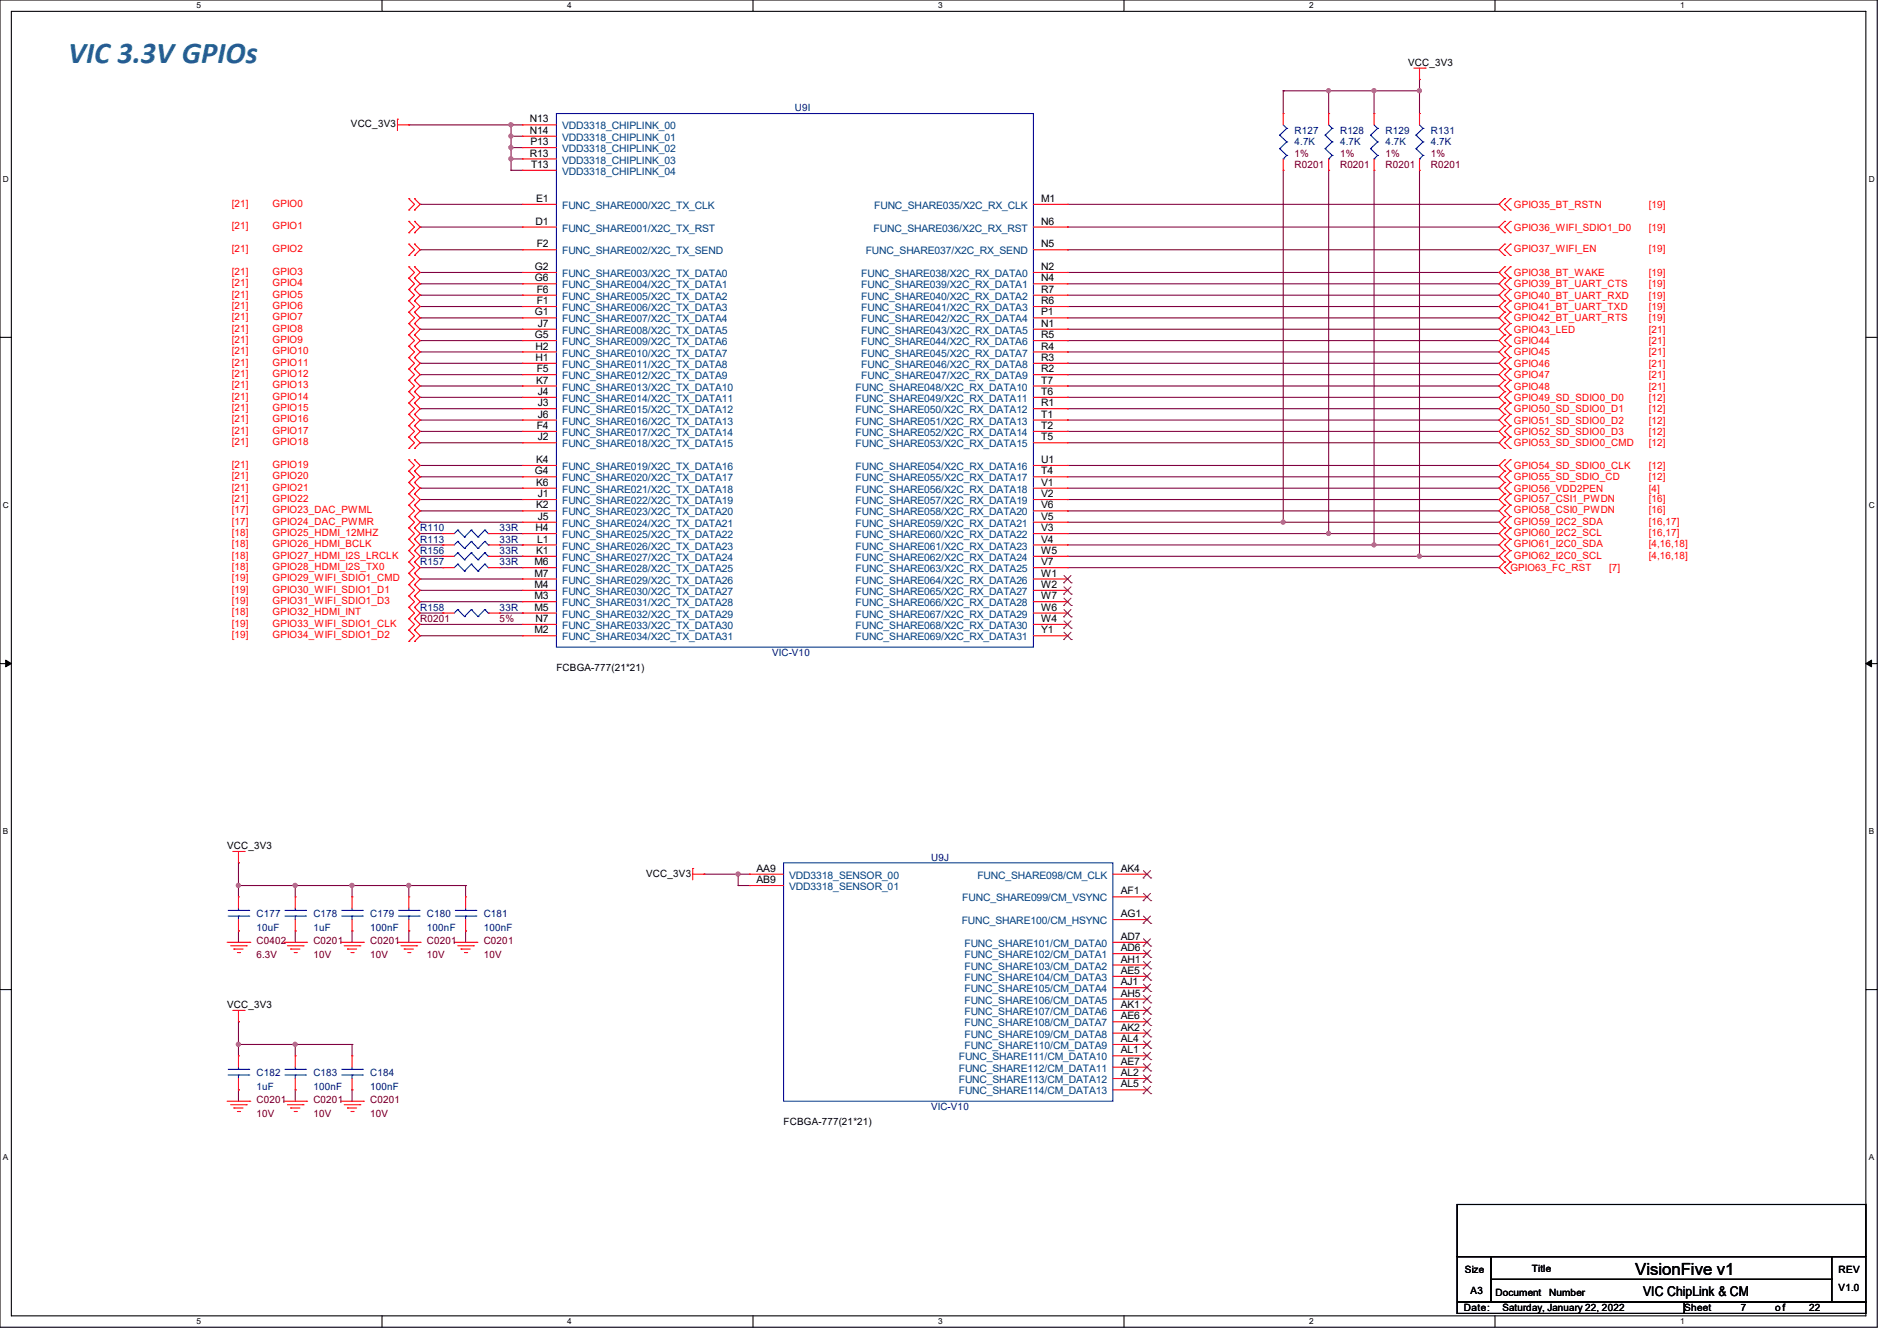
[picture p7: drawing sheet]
<svg xmlns="http://www.w3.org/2000/svg" width="297mm" height="210mm" viewBox="0 0 297 210" stroke-linecap="round" stroke-linejoin="round" font-family="sans-serif">
<path d="M0 0h293.9v207.9h-293.9zM1.8 1.8h290.3v204.3h-290.3z" fill="none" stroke="#000" stroke-width=".17"/>
<g fill="#fff">
<path d="M30.8 .2h.7v1.4h-.7z"/>
<path d="M30.8 206.2h.7v1.4h-.7z"/>
</g>
<path d="M59.8 0v1.8M59.8 206.1v1.8" fill="none" stroke="#000" stroke-width=".17"/>
<g fill="#fff">
<path d="M88.8 .2h.7v1.4h-.7z"/>
<path d="M88.8 206.2h.7v1.4h-.7z"/>
</g>
<path d="M117.9 0v1.8M117.9 206.1v1.8" fill="none" stroke="#000" stroke-width=".17"/>
<g fill="#fff">
<path d="M146.9 .2h.7v1.4h-.7z"/>
<path d="M146.9 206.2h.7v1.4h-.7z"/>
</g>
<path d="M176 0v1.8M176 206.1v1.8" fill="none" stroke="#000" stroke-width=".17"/>
<g fill="#fff">
<path d="M205 .2h.7v1.4h-.7z"/>
<path d="M205 206.2h.7v1.4h-.7z"/>
</g>
<path d="M234.1 0v1.8M234.1 206.1v1.8" fill="none" stroke="#000" stroke-width=".17"/>
<g fill="#fff">
<path d="M263.1 .2h.6v1.4h-.6z"/>
<path d="M263.1 206.2h.6v1.4h-.6z"/>
<path d="M.5 27.3h.9v1.4h-.9z"/>
<path d="M292.6 27.3h.9v1.4h-.9z"/>
<path d="M.5 78.4h.9v1.4h-.9z"/>
<path d="M292.6 78.4h.9v1.4h-.9z"/>
</g>
<path d="M0 52.8h1.8M292.1 52.8h1.8" fill="none" stroke="#000" stroke-width=".17"/>
<g fill="#fff">
<path d="M.5 129.5h.8v1.4h-.8z"/>
<path d="M292.6 129.5h.8v1.4h-.8z"/>
</g>
<path d="M0 103.9h1.8M292.1 103.9h1.8" fill="none" stroke="#000" stroke-width=".17"/>
<path d="M.9 103.4l.9 .5-.9 .5zM292.1 103.9l.9-.5v1z" fill="#000" stroke="#000" stroke-width=".16"/>
<g fill="#fff">
<path d="M.5 180.5h.8v1.4h-.8z"/>
<path d="M292.6 180.5h.8v1.4h-.8z"/>
</g>
<path d="M0 155h1.8M292.1 155h1.8M228.1 188.6h64v8.2h-64zM228.1 196.8h5.4v7.1h-5.4zM233.5 196.8h53.3v3.6h-53.3zM286.8 196.8h5.3v7.1h-5.3zM228.1 203.9h35.6v1.8h-35.6zM233.5 200.4h53.3v3.5h-53.3zM263.7 203.9h28.4v1.8h-28.4z" fill="none" stroke="#000" stroke-width=".17"/>
<g fill="none" stroke="#800040" stroke-width=".17">
<path d="M64 19.6h.1M64 19.6h17.8M80 19.6h.1M80 19.6v7.1M200.9 14.2h.1M200.9 14.2h21.3M200.9 14.2v3.6M208 14.2h.1M208 14.2v3.6M215.1 14.2h.1M215.1 14.2v3.6M222.2 14.2h.1"/>
<path d="M222.2 12.4h.1M222.2 12.4v5.4M65.8 32h.1M65.8 35.6h.1M65.8 39.1h.1M65.8 32h16M65.8 39.1h16M65.8 35.6h16M80 26.7h.1M80 21.3h.1M80 23.1h.1M80 24.9h.1"/>
<path d="M80 26.7h1.8M80 21.3h1.8M80 23.1h1.8M80 24.9h1.8M167.1 39.1h.1M167.1 35.6h.1M167.1 32h67.6M167.1 39.1h67.6M167.1 35.6h67.6M200.9 26.7v55.1M208 26.7v56.9M215.1 26.7v58.6"/>
<path d="M222.2 26.7v60.4M234.7 32h.1M65.8 42.7h.1M65.8 44.4h.1M65.8 46.2h.1M65.8 48h.1M65.8 49.8h.1M65.8 51.6h.1M65.8 53.3h.1M65.8 55.1h.1M65.8 56.9h.1M65.8 58.7h.1"/>
<path d="M65.8 42.7h16M65.8 44.4h16M65.8 46.2h16M65.8 48h16M65.8 49.8h16M65.8 51.6h16M65.8 53.3h16M65.8 55.1h16M65.8 56.9h16M65.8 58.7h16M167.1 51.6h.1M167.1 53.3h.1"/>
<path d="M167.1 55.1h.1M167.1 56.9h.1M167.1 58.7h.1M167.1 42.7h67.6M167.1 44.4h67.6M167.1 46.2h67.6M167.1 48h67.6M167.1 49.8h67.6M167.1 51.6h67.6M167.1 53.3h67.6M167.1 55.1h67.6M167.1 56.9h67.6"/>
<path d="M167.1 58.7h67.6M234.7 42.7h.1M234.7 44.4h.1M234.7 46.2h.1M234.7 48h.1M234.7 49.8h.1M65.8 60.5h.1M65.8 62.2h.1M65.8 64h.1M65.8 65.8h.1M65.8 67.6h.1M65.8 69.3h.1"/>
<path d="M65.8 72.9h.1M65.8 74.7h.1M65.8 76.5h.1M65.8 78.2h.1M65.8 60.5h16M65.8 62.2h16M65.8 64h16M65.8 65.8h16M65.8 67.6h16M65.8 69.3h16M65.8 72.9h16M65.8 74.7h16"/>
<path d="M65.8 76.5h16M65.8 78.2h16M167.1 60.5h.1M167.1 62.2h.1M167.1 64h.1M167.1 65.8h.1M167.1 67.6h.1M167.1 78.2h.1M167.1 60.5h67.6M167.1 62.2h67.6M167.1 64h67.6M167.1 65.8h67.6"/>
<path d="M167.1 67.6h67.6M167.1 69.3h67.6M167.1 72.9h67.6M167.1 74.7h67.6M167.1 76.5h67.6M167.1 78.2h67.6M234.7 69.3h.1M234.7 74.7h.1M234.7 76.5h.1M234.7 72.9h.1M65.8 80h.1M65.8 81.8h.1"/>
<path d="M65.8 90.7h.1M65.8 92.5h.1M65.8 94.2h.1M65.8 97.8h.1M65.8 99.6h.1M65.8 80h16M65.8 81.8h16M65.8 83.6h3.5M65.8 85.3h3.5M65.8 87.1h3.5M65.8 88.9h3.5M65.8 90.7h16"/>
<path d="M65.8 92.5h16M65.8 94.2h16M65.8 96h3.5M65.8 97.8h16M65.8 99.6h16M69.3 83.6h.1M69.3 85.3h.1M69.3 87.1h.1M69.3 88.9h.1M69.3 96h.1M78.2 83.6h3.6M78.2 85.3h3.6"/>
<path d="M78.2 87.1h3.6M78.2 88.9h3.6M78.2 96h3.6M81.8 96h.1M81.8 85.3h.1M81.8 83.6h.1M81.8 88.9h.1M81.8 87.1h.1M167.1 80h.1M167.1 80h67.6M167.1 81.8h67.6M167.1 83.6h67.6"/>
<path d="M167.1 85.3h67.6M167.1 87.1h67.6M167.1 88.9h67.6M200.9 81.8h.1M208 83.6h.1M215.1 85.3h.1M222.2 87.1h.1M234.7 88.9h.1M234.7 81.8h.1M234.7 83.6h.1M234.7 85.3h.1M234.7 87.1h.1"/>
<path d="M37.3 138.7h.1M37.3 135.1h.1M37.3 135.1v5.4M37.3 138.7h35.6M46.2 138.7h.1M46.2 138.7v1.8M55.1 138.7h.1M55.1 138.7v1.8M64 138.7h.1M64 138.7v1.8M72.9 138.7h.1M72.9 138.7v1.8"/>
<path d="M110.2 136.9h.1M110.2 136.9h7.1M115.6 138.7h.1M115.6 136.9h.1M115.6 138.7h1.7M115.6 136.9v1.8M37.3 145.8h.1M37.3 145.8v1.8M46.2 145.8h.1M46.2 145.8v1.8M55.1 145.8h.1M55.1 145.8v1.8"/>
<path d="M64 145.8h.1M64 145.8v1.8M72.9 145.8h.1M72.9 145.8v1.8M37.3 170.7h.1M37.3 163.6h.1M37.3 160h.1M37.3 160v5.4M37.3 170.7v1.8M37.3 163.6h17.8M46.2 170.7h.1M46.2 163.6h.1"/>
<path d="M46.2 163.6v1.8M46.2 170.7v1.8M55.1 170.7h.1M55.1 163.6h.1M55.1 163.6v1.8M55.1 170.7v1.8"/>
</g>
<g fill="#f0f" stroke="#f0f" stroke-width=".17">
<circle cx="80" cy="19.5" r=".32"/>
<circle cx="80" cy="21.3" r=".32"/>
<circle cx="80" cy="24.9" r=".32"/>
<circle cx="80" cy="23.1" r=".32"/>
<circle cx="46.2" cy="138.7" r=".32"/>
<circle cx="37.3" cy="138.7" r=".32"/>
<circle cx="64" cy="138.7" r=".32"/>
<circle cx="55.1" cy="138.7" r=".32"/>
<circle cx="46.2" cy="163.6" r=".32"/>
<circle cx="37.3" cy="163.6" r=".32"/>
<circle cx="115.5" cy="136.9" r=".32"/>
<circle cx="208" cy="14.2" r=".32"/>
<circle cx="222.2" cy="14.2" r=".32"/>
<circle cx="215.1" cy="14.2" r=".32"/>
<circle cx="200.9" cy="81.8" r=".32"/>
<circle cx="208" cy="83.5" r=".32"/>
<circle cx="215.1" cy="85.3" r=".32"/>
<circle cx="222.2" cy="87.1" r=".32"/>
</g>
<g fill="none" stroke="#f00" stroke-width=".17">
<path d="M62.2 18.7h.1M62.2 19.6h1.8M62.2 18.7v1.7M64 19.6h.1M81.8 19.6h.1M81.8 19.6h5.3M200.9 17.8h.1M200.9 17.8v1.8M208 17.8h.1M208 17.8v1.8M215.1 17.8h.1M215.1 17.8v1.8"/>
<path d="M221.4 10.7h1.7M222.2 12.4h.1M222.2 17.8h.1M222.2 10.7v1.7M222.2 17.8v1.8M223.1 10.7h.1M64 32.9h.1M64 31.1h.1M64 36.4h.1M64 34.7h.1M64 38.2h.1M64 31.1l.9 .9-.9 .9"/>
<path d="M64 34.7l.9 .9-.9 .8M64 38.2l.9 .9-.9 .9M64.9 31.1h.1M64.9 32.9h.1M64.9 34.7h.1M64.9 36.4h.1M64.9 38.2h.1M64.9 31.1l.9 .9-.9 .9M64.9 34.7l.9 .9-.9 .8M64.9 38.2l.9 .9-.9 .9M81.8 32h.1M81.8 35.6h.1"/>
<path d="M81.8 39.1h.1M81.8 21.3h.1M81.8 23.1h.1M81.8 24.9h.1M81.8 26.7h.1M81.8 32h5.3M81.8 35.6h5.3M81.8 39.1h5.3M81.8 21.3h5.3M81.8 23.1h5.3M81.8 24.9h5.3M81.8 26.7h5.3"/>
<path d="M161.8 32h5.3M161.8 35.6h5.3M161.8 39.1h5.3M167.1 32h.1M167.1 35.6h.1M167.1 39.1h.1M200.9 26.7h.1M200.9 24.9v1.8M208 26.7h.1M208 24.9v1.8M215.1 26.7h.1M215.1 24.9v1.8"/>
<path d="M222.2 26.7h.1M222.2 24.9v1.8M235.6 31.1h.1M235.6 32.9h.1M235.6 34.7h.1M235.6 36.4h.1M235.6 38.2h.1M235.6 31.1l-.9 .9 .9 .9M235.6 34.7l-.9 .9 .9 .8M235.6 38.2l-.9 .9 .9 .9M236.5 32.9h.1M236.5 31.1h.1"/>
<path d="M236.5 36.4h.1M236.5 34.7h.1M236.5 38.2h.1M236.5 31.1l-.9 .9 .9 .9M236.5 34.7l-.9 .9 .9 .8M236.5 38.2l-.9 .9 .9 .9M64 40h.1M64 48.9h.1M64 47.1h.1M64 50.7h.1M64 43.6h.1M64 41.8h.1"/>
<path d="M64 52.5h.1M64 45.3h.1M64 54.2h.1M64 56h.1M64 57.8h.1M64 59.6h.1M64 47.1l.9 .9-.9 .9M64 48.9l.9 .9-.9 .9M64 41.8l.9 .9-.9 .9M64 50.7l.9 .9-.9 .9M64 43.6l.9 .8-.9 .9M64 45.3l.9 .9-.9 .9"/>
<path d="M64 52.5l.9 .8-.9 .9M64 54.2l.9 .9-.9 .9M64 56l.9 .9-.9 .9M64 57.8l.9 .9-.9 .9M64 59.6l.9 .9-.9 .8M64.9 40h.1M64.9 47.1h.1M64.9 48.9h.1M64.9 50.7h.1M64.9 41.8h.1M64.9 43.6h.1M64.9 52.5h.1"/>
<path d="M64.9 45.3h.1M64.9 54.2h.1M64.9 56h.1M64.9 57.8h.1M64.9 59.6h.1M64.9 47.1l.9 .9-.9 .9M64.9 48.9l.9 .9-.9 .9M64.9 41.8l.9 .9-.9 .9M64.9 50.7l.9 .9-.9 .9M64.9 43.6l.9 .8-.9 .9M64.9 45.3l.9 .9-.9 .9M64.9 52.5l.9 .8-.9 .9"/>
<path d="M64.9 54.2l.9 .9-.9 .9M64.9 56l.9 .9-.9 .9M64.9 57.8l.9 .9-.9 .9M64.9 59.6l.9 .9-.9 .8M81.8 42.7h.1M81.8 44.4h.1M81.8 46.2h.1M81.8 48h.1M81.8 49.8h.1M81.8 51.6h.1M81.8 53.3h.1M81.8 55.1h.1"/>
<path d="M81.8 56.9h.1M81.8 58.7h.1M81.8 42.7h5.3M81.8 44.4h5.3M81.8 46.2h5.3M81.8 48h5.3M81.8 49.8h5.3M81.8 51.6h5.3M81.8 53.3h5.3M81.8 55.1h5.3M81.8 56.9h5.3M81.8 58.7h5.3"/>
<path d="M161.8 42.7h5.3M161.8 44.4h5.3M161.8 46.2h5.3M161.8 48h5.3M161.8 49.8h5.3M161.8 51.6h5.3M161.8 53.3h5.3M161.8 55.1h5.3M161.8 56.9h5.3M161.8 58.7h5.3M167.1 42.7h.1M167.1 44.4h.1"/>
<path d="M167.1 46.2h.1M167.1 48h.1M167.1 49.8h.1M167.1 51.6h.1M167.1 53.3h.1M167.1 55.1h.1M167.1 56.9h.1M167.1 58.7h.1M235.6 41.8h.1M235.6 43.6h.1M235.6 45.3h.1M235.6 47.1h.1"/>
<path d="M235.6 48.9h.1M235.6 50.7h.1M235.6 52.5h.1M235.6 54.2h.1M235.6 56h.1M235.6 57.8h.1M235.6 59.6h.1M235.6 40h.1M235.6 41.8l-.9 .9 .9 .9M235.6 43.6l-.9 .8 .9 .9M235.6 45.3l-.9 .9 .9 .9M235.6 47.1l-.9 .9 .9 .9"/>
<path d="M235.6 48.9l-.9 .9 .9 .9M235.6 50.7l-.9 .9 .9 .9M235.6 52.5l-.9 .8 .9 .9M235.6 54.2l-.9 .9 .9 .9M235.6 56l-.9 .9 .9 .9M235.6 57.8l-.9 .9 .9 .9M235.6 59.6l-.9 .9 .9 .8M236.5 43.6h.1M236.5 41.8h.1M236.5 45.3h.1M236.5 47.1h.1M236.5 48.9h.1"/>
<path d="M236.5 50.7h.1M236.5 52.5h.1M236.5 54.2h.1M236.5 56h.1M236.5 57.8h.1M236.5 59.6h.1M236.5 40h.1M236.5 41.8l-.9 .9 .9 .9M236.5 43.6l-.9 .8 .9 .9M236.5 45.3l-.9 .9 .9 .9M236.5 47.1l-.9 .9 .9 .9M236.5 48.9l-.9 .9 .9 .9"/>
<path d="M236.5 50.7l-.9 .9 .9 .9M236.5 52.5l-.9 .8 .9 .9M236.5 54.2l-.9 .9 .9 .9M236.5 56l-.9 .9 .9 .9M236.5 57.8l-.9 .9 .9 .9M236.5 59.6l-.9 .9 .9 .8M64 63.1h.1M64 61.3h.1M64 64.9h.1M64 66.7h.1M64 70.2h.1M64 68.5h.1"/>
<path d="M64 73.8h.1M64 72h.1M64 75.6h.1M64 77.3h.1M64 79.1h.1M64 61.3l.9 .9-.9 .9M64 63.1l.9 .9-.9 .9M64 64.9l.9 .9-.9 .9M64 68.5l.9 .8-.9 .9M64 66.7l.9 .9-.9 .9M64 72l.9 .9-.9 .9M64 73.8l.9 .9-.9 .9"/>
<path d="M64 75.6l.9 .9-.9 .8M64 77.3l.9 .9-.9 .9M64 79.1l.9 .9-.9 .9M64.9 61.3h.1M64.9 63.1h.1M64.9 64.9h.1M64.9 66.7h.1M64.9 68.5h.1M64.9 70.2h.1M64.9 72h.1M64.9 73.8h.1M64.9 75.6h.1"/>
<path d="M64.9 77.3h.1M64.9 79.1h.1M64.9 61.3l.9 .9-.9 .9M64.9 63.1l.9 .9-.9 .9M64.9 64.9l.9 .9-.9 .9M64.9 68.5l.9 .8-.9 .9M64.9 66.7l.9 .9-.9 .9M64.9 72l.9 .9-.9 .9M64.9 73.8l.9 .9-.9 .9M64.9 75.6l.9 .9-.9 .8M64.9 77.3l.9 .9-.9 .9M64.9 79.1l.9 .9-.9 .9"/>
<path d="M81.8 60.5h.1M81.8 62.2h.1M81.8 64h.1M81.8 65.8h.1M81.8 67.6h.1M81.8 69.3h.1M81.8 72.9h.1M81.8 74.7h.1M81.8 76.5h.1M81.8 78.2h.1M81.8 60.5h5.3M81.8 62.2h5.3"/>
<path d="M81.8 64h5.3M81.8 65.8h5.3M81.8 67.6h5.3M81.8 69.3h5.3M81.8 72.9h5.3M81.8 74.7h5.3M81.8 76.5h5.3M81.8 78.2h5.3M161.8 60.5h5.3M161.8 62.2h5.3M161.8 64h5.3M161.8 65.8h5.3"/>
<path d="M161.8 67.6h5.3M161.8 69.3h5.3M161.8 72.9h5.3M161.8 74.7h5.3M161.8 76.5h5.3M161.8 78.2h5.3M167.1 60.5h.1M167.1 62.2h.1M167.1 64h.1M167.1 65.8h.1M167.1 67.6h.1M167.1 69.3h.1"/>
<path d="M167.1 72.9h.1M167.1 74.7h.1M167.1 76.5h.1M167.1 78.2h.1M235.6 61.3h.1M235.6 63.1h.1M235.6 64.9h.1M235.6 66.7h.1M235.6 68.5h.1M235.6 70.2h.1M235.6 77.3h.1M235.6 79.1h.1"/>
<path d="M235.6 73.8h.1M235.6 75.6h.1M235.6 72h.1M235.6 61.3l-.9 .9 .9 .9M235.6 63.1l-.9 .9 .9 .9M235.6 64.9l-.9 .9 .9 .9M235.6 66.7l-.9 .9 .9 .9M235.6 68.5l-.9 .8 .9 .9M235.6 77.3l-.9 .9 .9 .9M235.6 79.1l-.9 .9 .9 .9M235.6 73.8l-.9 .9 .9 .9M235.6 75.6l-.9 .9 .9 .8"/>
<path d="M235.6 72l-.9 .9 .9 .9M236.5 61.3h.1M236.5 63.1h.1M236.5 64.9h.1M236.5 66.7h.1M236.5 68.5h.1M236.5 70.2h.1M236.5 79.1h.1M236.5 77.3h.1M236.5 75.6h.1M236.5 73.8h.1M236.5 72h.1"/>
<path d="M236.5 61.3l-.9 .9 .9 .9M236.5 63.1l-.9 .9 .9 .9M236.5 64.9l-.9 .9 .9 .9M236.5 66.7l-.9 .9 .9 .9M236.5 68.5l-.9 .8 .9 .9M236.5 77.3l-.9 .9 .9 .9M236.5 79.1l-.9 .9 .9 .9M236.5 73.8l-.9 .9 .9 .9M236.5 75.6l-.9 .9 .9 .8M236.5 72l-.9 .9 .9 .9M64 82.7h.1M64 80.9h.1"/>
<path d="M64 84.5h.1M64 86.2h.1M64 88h.1M64 89.8h.1M64 91.6h.1M64 93.3h.1M64 95.1h.1M64 96.9h.1M64 98.7h.1M64 80.9l.9 .9-.9 .9M64 82.7l.9 .9-.9 .9M64 84.5l.9 .8-.9 .9"/>
<path d="M64 86.2l.9 .9-.9 .9M64 88l.9 .9-.9 .9M64 89.8l.9 .9-.9 .9M64 91.6l.9 .9-.9 .8M64 93.3l.9 .9-.9 .9M64 95.1l.9 .9-.9 .9M64 96.9l.9 .9-.9 .9M64 98.7l.9 .9-.9 .9M64.9 80.9h.1M64.9 82.7h.1M64.9 84.5h.1M64.9 86.2h.1"/>
<path d="M64.9 88h.1M64.9 89.8h.1M64.9 91.6h.1M64.9 93.3h.1M64.9 95.1h.1M64.9 96.9h.1M64.9 98.7h.1M64.9 80.9l.9 .9-.9 .9M64.9 82.7l.9 .9-.9 .9M64.9 84.5l.9 .8-.9 .9M64.9 86.2l.9 .9-.9 .9M64.9 88l.9 .9-.9 .9"/>
<path d="M64.9 89.8l.9 .9-.9 .9M64.9 91.6l.9 .9-.9 .8M64.9 93.3l.9 .9-.9 .9M64.9 95.1l.9 .9-.9 .9M64.9 96.9l.9 .9-.9 .9M64.9 98.7l.9 .9-.9 .9M69.3 85.3h.1M69.3 87.1h.1M69.3 88.9h.1M69.3 96h.1M69.3 83.6h.1M69.3 85.3h1.8"/>
<path d="M69.3 87.1h1.8M69.3 88.9h1.8M69.3 83.6h1.8M69.3 96h1.8M76.5 85.3h1.7M76.5 87.1h1.7M76.5 88.9h1.7M76.5 83.6h1.7M76.5 96h1.7M78.2 85.3h.1M78.2 87.1h.1M78.2 88.9h.1"/>
<path d="M78.2 96h.1M78.2 83.6h.1M81.8 80h.1M81.8 81.8h.1M81.8 83.6h.1M81.8 85.3h.1M81.8 87.1h.1M81.8 88.9h.1M81.8 90.7h.1M81.8 92.5h.1M81.8 94.2h.1M81.8 96h.1"/>
<path d="M81.8 97.8h.1M81.8 99.6h.1M81.8 85.3h5.3M81.8 87.1h5.3M81.8 88.9h5.3M81.8 80h5.3M81.8 81.8h5.3M81.8 83.6h5.3M81.8 90.7h5.3M81.8 92.5h5.3M81.8 94.2h5.3M81.8 96h5.3"/>
<path d="M81.8 97.8h5.3M81.8 99.6h5.3M161.8 85.3h5.3M161.8 87.1h5.3M161.8 88.9h5.3M161.8 80h5.3M161.8 81.8h5.3M161.8 83.6h5.3M161.8 90.7h5.3M161.8 92.5h5.3M161.8 94.2h5.3M161.8 96h5.3"/>
<path d="M161.8 97.8h5.3M161.8 99.6h5.3M167.1 80h.1M167.1 81.8h.1M167.1 83.6h.1M167.1 85.3h.1M167.1 87.1h.1M167.1 88.9h.1M167.1 90.7h.1M167.1 92.5h.1M167.1 94.2h.1M167.1 96h.1"/>
<path d="M167.1 97.8h.1M167.1 99.6h.1M235.6 80.9h.1M235.6 82.7h.1M235.6 84.5h.1M235.6 86.2h.1M235.6 88h.1M235.6 89.8h.1M235.6 80.9l-.9 .9 .9 .9M235.6 82.7l-.9 .9 .9 .9M235.6 84.5l-.9 .8 .9 .9M235.6 86.2l-.9 .9 .9 .9"/>
<path d="M235.6 88l-.9 .9 .9 .9M236.5 82.7h.1M236.5 80.9h.1M236.5 84.5h.1M236.5 86.2h.1M236.5 88h.1M236.5 89.8h.1M236.5 80.9l-.9 .9 .9 .9M236.5 82.7l-.9 .9 .9 .9M236.5 84.5l-.9 .8 .9 .9M236.5 86.2l-.9 .9 .9 .9M236.5 88l-.9 .9 .9 .9"/>
<path d="M64 100.5h.1M64.9 100.5h.1M36.4 133.3h1.8M37.3 135.1h.1M37.3 133.3v1.8M38.2 133.3h.1M108.5 136h.1M108.5 136.9h1.7M108.5 136v1.8M110.2 136.9h.1M117.3 136.9h.1M117.3 138.7h.1"/>
<path d="M117.3 136.9h5.4M117.3 138.7h5.4M174.2 136.9h5.4M179.6 136.9h.1M35.6 147.6h3.5M36.1 148.1h2.5M36.4 158.2h1.8M36.6 148.6h.1M36.6 148.6h1.5M37.2 149.2h.3M37.3 140.5h.1M37.3 145.8h.1"/>
<path d="M37.3 140.5v1.7M37.3 144v1.8M37.3 158.2v1.8M37.5 149.2h.1M38.2 158.2h.1M38.6 148.1h.1M39.1 147.6h.1M44.4 147.6h3.6M45 148.1h2.5M45.5 148.6h.1M45.5 148.6h1.4M46.1 149.2h.3"/>
<path d="M46.2 140.5h.1M46.2 145.8h.1M46.2 140.5v1.7M46.2 144v1.8M46.4 149.2h.1M47.5 148.1h.1M48 147.6h.1M53.3 147.6h3.6M53.9 148.1h2.4M54.4 148.6h.1M54.4 148.6h1.4M54.9 149.2h.4"/>
<path d="M55.1 140.5h.1M55.1 145.8h.1M55.1 140.5v1.7M55.1 144v1.8M55.3 149.2h.1M56.3 148.1h.1M56.9 147.6h.1M62.2 147.6h3.6M62.8 148.1h2.4M63.3 148.6h.1M63.3 148.6h1.4M63.8 149.2h.4"/>
<path d="M64 140.5h.1M64 145.8h.1M64 140.5v1.7M64 144v1.8M64.2 149.2h.1M65.2 148.1h.1M65.8 147.6h.1M71.1 147.6h3.6M71.7 148.1h2.4M72.2 148.6h.1M72.2 148.6h1.4M72.7 149.2h.4"/>
<path d="M72.9 140.5h.1M72.9 145.8h.1M72.9 140.5v1.7M72.9 144v1.8M73.1 149.2h.1M74.1 148.1h.1M74.7 147.6h.1M174.2 147.6h5.4M174.2 158.2h5.4M174.2 140.5h5.4M174.2 144h5.4M174.2 149.4h5.4"/>
<path d="M174.2 151.1h5.4M174.2 152.9h5.4M174.2 154.7h5.4M174.2 156.5h5.4M179.6 140.5h.1M179.6 144h.1M179.6 147.6h.1M179.6 149.4h.1M179.6 151.1h.1M179.6 152.9h.1M179.6 154.7h.1M179.6 156.5h.1"/>
<path d="M179.6 158.2h.1M35.6 172.5h3.5M36.1 173h2.5M36.6 173.5h.1M36.6 173.5h1.5M37.2 174.1h.3M37.3 160h.1M37.3 165.4h.1M37.3 170.7h.1M37.3 165.4v1.7M37.3 168.9v1.8M37.5 174.1h.1"/>
<path d="M38.6 173h.1M39.1 172.5h.1M44.4 172.5h3.6M45 173h2.5M45.5 173.5h.1M45.5 173.5h1.4M46.1 174.1h.3M46.2 165.4h.1M46.2 170.7h.1M46.2 165.4v1.7M46.2 168.9v1.8M46.4 174.1h.1"/>
<path d="M47.5 173h.1M48 172.5h.1M53.3 172.5h3.6M53.9 173h2.4M54.4 173.5h.1M54.4 173.5h1.4M54.9 174.1h.4M55.1 165.4h.1M55.1 170.7h.1M55.1 165.4v1.7M55.1 168.9v1.8M55.3 174.1h.1"/>
<path d="M56.3 173h.1M56.9 172.5h.1M174.2 160h5.4M174.2 161.8h5.4M174.2 163.6h5.4M174.2 165.4h5.4M174.2 167.1h5.4M174.2 168.9h5.4M174.2 170.7h5.4M179.6 160h.1M179.6 161.8h.1M179.6 163.6h.1"/>
<path d="M179.6 165.4h.1M179.6 167.1h.1M179.6 168.9h.1M179.6 170.7h.1"/>
</g>
<g fill="none" stroke="#00f" stroke-width=".17">
<path d="M87.1 17.8h74.7v83.5h-74.7zM200.9 19.6l.6 .5M208 19.6l.6 .5M215.1 19.6l.6 .5M222.2 19.6l.6 .5M200.4 21.2h.1M200.4 23.3h.1M200.4 21.2l1.1 1M200.4 23.3l1.1 1M200.9 24.9h.1M201.5 20.1h.1M201.5 22.2h.1"/>
<path d="M201.5 24.3h.1M201.5 20.1l-1.1 1.1M201.5 22.2l-1.1 1.1M201.5 24.3l-.6 .6M207.5 21.2h.1M207.5 23.3h.1M207.5 21.2l1.1 1M207.5 23.3l1.1 1M208 24.9h.1M208.6 20.1h.1M208.6 22.2h.1M208.6 24.3h.1"/>
<path d="M208.6 20.1l-1.1 1.1M208.6 22.2l-1.1 1.1M208.6 24.3l-.6 .6M214.6 21.2h.1M214.6 23.3h.1M214.6 21.2l1.1 1M214.6 23.3l1.1 1M215.1 24.9h.1M215.7 20.1h.1M215.7 22.2h.1M215.7 24.3h.1M215.7 20.1l-1.1 1.1"/>
<path d="M215.7 22.2l-1.1 1.1M215.7 24.3l-.6 .6M221.7 21.2h.1M221.7 23.3h.1M221.7 21.2l1.1 1M221.7 23.3l1.1 1M222.2 24.9h.1M222.8 20.1h.1M222.8 22.2h.1M222.8 24.3h.1M222.8 20.1l-1.1 1.1M222.8 22.2l-1.1 1.1"/>
<path d="M222.8 24.3l-.6 .6M71.7 84.8h.1M71.7 86.6h.1M71.7 88.3h.1M71.7 95.5h.1M71.7 83h.1M71.7 84.8l-.6 .5M71.7 84.8l1 1.1M71.7 86.6l-.6 .5M71.7 86.6l1 1.1M71.7 88.3l-.6 .6M71.7 88.3l1 1.2"/>
<path d="M71.7 95.5l-.6 .5M71.7 95.5l1 1.1M71.7 83l-.6 .6M71.7 83l1 1.1M72.7 85.9h.1M72.7 87.7h.1M72.7 89.5h.1M72.7 96.6h.1M72.7 84.1h.1M73.8 84.8h.1M73.8 86.6h.1M73.8 88.3h.1"/>
<path d="M73.8 95.5h.1M73.8 83h.1M73.8 84.8l-1.1 1.1M73.8 84.8l1 1.1M73.8 86.6l-1.1 1.1M73.8 86.6l1 1.1M73.8 88.3l-1.1 1.2M73.8 88.3l1 1.2M73.8 95.5l-1.1 1.1M73.8 95.5l1 1.1M73.8 83l-1.1 1.1M73.8 83l1 1.1"/>
<path d="M74.8 85.9h.1M74.8 87.7h.1M74.8 89.5h.1M74.8 96.6h.1M74.8 84.1h.1M75.9 84.8h.1M75.9 86.6h.1M75.9 88.3h.1M75.9 95.5h.1M75.9 83h.1M75.9 84.8l-1.1 1.1M75.9 84.8l.6 .5"/>
<path d="M75.9 86.6l-1.1 1.1M75.9 86.6l.6 .5M75.9 88.3l-1.1 1.2M75.9 88.3l.6 .6M75.9 95.5l-1.1 1.1M75.9 95.5l.6 .5M75.9 83l-1.1 1.1M75.9 83l.6 .6M76.5 85.3h.1M76.5 87.1h.1M76.5 88.9h.1M76.5 96h.1"/>
<path d="M76.5 83.6h.1M122.7 135.1h51.5v37.4h-51.5zM35.7 142.6h3.2M35.7 143.5h3.2M37.3 143.5h.1M37.3 142.6h.1M37.3 142.2v.4M37.3 143.5v.5M38.9 142.6h.1M38.9 143.5h.1M44.6 142.6h3.2M44.6 143.5h3.2"/>
<path d="M46.2 143.5h.1M46.2 142.6h.1M46.2 142.2v.4M46.2 143.5v.5M47.8 142.6h.1M47.8 143.5h.1M53.5 142.6h3.2M53.5 143.5h3.2M55.1 143.5h.1M55.1 142.6h.1M55.1 142.2v.4M55.1 143.5v.5"/>
<path d="M56.7 142.6h.1M56.7 143.5h.1M62.4 142.6h3.2M62.4 143.5h3.2M64 143.5h.1M64 142.6h.1M64 142.2v.4M64 143.5v.5M65.6 142.6h.1M65.6 143.5h.1M71.3 142.6h3.2M71.3 143.5h3.2"/>
<path d="M72.9 143.5h.1M72.9 142.6h.1M72.9 142.2v.4M72.9 143.5v.5M74.5 142.6h.1M74.5 143.5h.1M35.7 167.5h3.2M35.7 168.4h3.2M37.3 168.4h.1M37.3 167.5h.1M37.3 167.1v.4M37.3 168.4v.5"/>
<path d="M38.9 167.5h.1M38.9 168.4h.1M44.6 167.5h3.2M44.6 168.4h3.2M46.2 168.4h.1M46.2 167.5h.1M46.2 167.1v.4M46.2 168.4v.5M47.8 167.5h.1M47.8 168.4h.1M53.5 167.5h3.2M53.5 168.4h3.2"/>
<path d="M55.1 168.4h.1M55.1 167.5h.1M55.1 167.1v.4M55.1 168.4v.5M56.7 167.5h.1M56.7 168.4h.1"/>
</g>
<g fill="none" stroke="#804000" stroke-width=".16">
<path d="M166.5 91.3h.1M166.5 93h.1M166.5 94.8h.1M166.5 96.6h.1M166.5 98.4h.1M166.6 90.1l1.1 1.2M166.6 91.9l1.1 1.1M166.6 93.7l1.1 1.1M166.6 95.5l1.1 1.1M166.6 97.2l1.1 1.2M166.6 99l1.1 1.2M167.7 90.1l-1.2 1.2"/>
<path d="M167.7 91.9l-1.2 1.1M167.7 93.7l-1.2 1.1M167.7 95.5l-1.2 1.1M167.7 97.2l-1.2 1.2M167.7 99l-1.2 1.2M167.7 91.3h.1M167.7 93h.1M167.7 94.8h.1M167.7 96.6h.1M167.7 98.4h.1M166.5 100.2h.1M167.7 100.2h.1"/>
<path d="M179 137.5h.1M179 136.4l1.2 1.1M179 139.9l1.2 1.2M180.1 136.4l-1.1 1.1M180.1 139.9l-1.1 1.2M180.2 137.5h.1M179 141.1h.1M179 144.6h.1M179 148.2h.1M179 149.9h.1M179 151.7h.1M179 153.5h.1"/>
<path d="M179 155.3h.1M179 157.1h.1M179 158.8h.1M179 143.5l1.2 1.1M179 147l1.2 1.2M179 148.8l1.2 1.1M179 150.6l1.2 1.1M179 152.4l1.2 1.1M179 154.1l1.2 1.2M179 155.9l1.2 1.2M179 157.7l1.2 1.1M179 159.5l1.2 1.1"/>
<path d="M180.1 143.5l-1.1 1.1M180.1 147l-1.1 1.2M180.1 148.8l-1.1 1.1M180.1 150.6l-1.1 1.1M180.1 152.4l-1.1 1.1M180.1 154.1l-1.1 1.2M180.1 155.9l-1.1 1.2M180.1 157.7l-1.1 1.1M180.1 159.5l-1.1 1.1M180.2 141.1h.1M180.2 144.6h.1M180.2 148.2h.1"/>
<path d="M180.2 149.9h.1M180.2 151.7h.1M180.2 153.5h.1M180.2 155.3h.1M180.2 157.1h.1M180.2 158.8h.1M179 160.6h.1M179 162.4h.1M179 164.2h.1M179 165.9h.1M179 167.7h.1M179 169.5h.1"/>
<path d="M179 171.3h.1M179 161.2l1.2 1.2M179 163l1.2 1.2M179 164.8l1.2 1.1M179 166.6l1.2 1.1M179 168.4l1.2 1.1M179 170.1l1.2 1.2M180.1 161.2l-1.1 1.2M180.1 163l-1.1 1.2M180.1 164.8l-1.1 1.1M180.1 166.6l-1.1 1.1M180.1 168.4l-1.1 1.1"/>
<path d="M180.1 170.1l-1.1 1.2M180.2 160.6h.1M180.2 162.4h.1M180.2 164.2h.1M180.2 165.9h.1M180.2 167.7h.1M180.2 169.5h.1M180.2 171.3h.1"/>
</g>
<text font-size="4.7" fill="#008080" x="10.7" y="9.9">VIC 3.3V GPIOs</text>
<text font-size="2.6" x="256" y="199.7">VisionFive v1</text>
<text font-size="2.1" x="257.3" y="203">VIC ChipLink &amp; CM</text>
<g font-size="1.6">
<text x="220.5" y="10.3">VCC_3V3</text>
<text x="54.9" y="19.9">VCC_3V3</text>
<text x="83" y="19.2">N13</text>
<text x="83" y="21">N14</text>
<text x="83.1" y="22.7">P13</text>
<text x="83" y="24.5">R13</text>
<text x="83.1" y="26.3">T13</text>
<text x="83.9" y="35.2">D1</text>
<text x="83.9" y="31.6">E1</text>
<text x="163" y="31.6">M1</text>
<text x="163" y="35.2">N6</text>
<text x="84" y="38.7">F2</text>
<text x="163" y="38.7">N5</text>
<text x="83.7" y="42.3">G2</text>
<text x="83.7" y="44.1">G6</text>
<text x="84" y="45.8">F6</text>
<text x="84" y="47.6">F1</text>
<text x="163" y="42.3">N2</text>
<text x="163" y="44.1">N4</text>
<text x="163" y="45.8">R7</text>
<text x="163" y="47.6">R6</text>
<text x="83.7" y="49.4">G1</text>
<text x="83.7" y="53">G5</text>
<text x="84.2" y="51.2">J7</text>
<text x="163" y="49.4">P1</text>
<text x="163" y="51.2">N1</text>
<text x="163" y="53">R5</text>
<text x="83.9" y="54.7">H2</text>
<text x="83.9" y="56.5">H1</text>
<text x="84" y="58.3">F5</text>
<text x="163" y="54.7">R4</text>
<text x="163" y="56.5">R3</text>
<text x="163" y="58.3">R2</text>
<text x="83.9" y="60.1">K7</text>
<text x="84.2" y="61.8">J4</text>
<text x="84.2" y="63.6">J3</text>
<text x="84.2" y="65.4">J6</text>
<text x="163" y="60.1">T7</text>
<text x="163" y="61.8">T6</text>
<text x="163" y="63.6">R1</text>
<text x="163" y="65.4">T1</text>
<text x="84" y="67.2">F4</text>
<text x="84.2" y="69">J2</text>
<text x="163" y="67.2">T2</text>
<text x="163" y="69">T5</text>
<text x="83.7" y="74.3">G4</text>
<text x="83.9" y="72.5">K4</text>
<text x="83.9" y="76.1">K6</text>
<text x="84.2" y="77.9">J1</text>
<text x="163" y="72.5">U1</text>
<text x="163" y="74.3">T4</text>
<text x="163" y="76.1">V1</text>
<text x="163" y="77.9">V2</text>
<text x="83.9" y="83.2">H4</text>
<text x="83.9" y="79.6">K2</text>
<text x="84.2" y="81.4">J5</text>
<text x="163" y="79.6">V6</text>
<text x="163" y="81.4">V5</text>
<text x="163" y="83.2">V3</text>
<text x="83.7" y="88.5">M6</text>
<text x="83.9" y="86.7">K1</text>
<text x="84.1" y="85">L1</text>
<text x="163" y="85">V4</text>
<text x="163" y="86.7">W5</text>
<text x="163" y="88.5">V7</text>
<text x="83.7" y="90.3">M7</text>
<text x="83.7" y="92.1">M4</text>
<text x="83.7" y="93.9">M3</text>
<text x="83.7" y="95.6">M5</text>
<text x="163" y="90.3">W1</text>
<text x="163" y="92.1">W2</text>
<text x="163" y="93.9">W7</text>
<text x="163" y="95.6">W6</text>
<text x="83.7" y="99.2">M2</text>
<text x="83.9" y="97.4">N7</text>
<text x="163" y="97.4">W4</text>
<text x="163" y="99.2">Y1</text>
<text x="87.1" y="105.1">FCBGA-777(21*21)</text>
<text x="35.6" y="133">VCC_3V3</text>
<text x="101.2" y="137.3">VCC_3V3</text>
<text x="118.4" y="136.5">AA9</text>
<text x="175.5" y="136.5">AK4</text>
<text x="118.4" y="138.3">AB9</text>
<text x="175.5" y="140.1">AF1</text>
<text x="175.5" y="143.6">AG1</text>
<text x="175.5" y="147.2">AD7</text>
<text x="175.5" y="149">AD6</text>
<text x="175.5" y="150.8">AH1</text>
<text x="175.5" y="152.5">AE5</text>
<text x="175.5" y="154.3">AJ1</text>
<text x="35.6" y="157.9">VCC_3V3</text>
<text x="175.5" y="156.1">AH5</text>
<text x="175.5" y="157.9">AK1</text>
<text x="175.5" y="159.6">AE6</text>
<text x="175.5" y="161.4">AK2</text>
<text x="175.5" y="163.2">AL4</text>
<text x="175.5" y="165">AL1</text>
<text x="175.5" y="166.8">AE7</text>
<text x="175.5" y="168.5">AL2</text>
<text x="175.5" y="170.3">AL5</text>
<text x="122.7" y="176.2">FCBGA-777(21*21)</text>
<text x="229.4" y="199.3">Size</text>
<text x="230.2" y="202.7">A3</text>
<text x="234.1" y="202.9">Document</text>
<text x="239.9" y="199.1">Title</text>
<text x="242.6" y="202.9">Number</text>
<text x="287.9" y="202.2">V1.0</text>
<text x="287.9" y="199.3">REV</text>
<text x="229.2" y="205.4">Date:</text>
<text x="235.2" y="205.4">Saturday, January 22, 2022</text>
<text x="263.7" y="205.4">Sheet</text>
<text x="272.6" y="205.4">7</text>
<text x="277.9" y="205.4">o f</text>
<text x="283.2" y="205.4">22</text>
</g>
<g font-size="1.6" fill="#000080">
<text x="124.5" y="17.4">U9I</text>
<text x="202.7" y="21">R127</text>
<text x="202.7" y="22.8">4.7K</text>
<text x="209.8" y="21">R128</text>
<text x="209.8" y="22.8">4.7K</text>
<text x="216.9" y="21">R129</text>
<text x="216.9" y="22.8">4.7K</text>
<text x="224" y="21">R131</text>
<text x="224" y="22.8">4.7K</text>
<text x="65.8" y="83.2">R110</text>
<text x="78.2" y="83.2">33R</text>
<text x="65.8" y="85">R113</text>
<text x="65.8" y="86.8">R156</text>
<text x="65.8" y="88.6">R157</text>
<text x="78.2" y="85">33R</text>
<text x="78.2" y="86.8">33R</text>
<text x="78.2" y="88.6">33R</text>
<text x="65.8" y="95.7">R158</text>
<text x="78.2" y="95.7">33R</text>
<text x="120.9" y="102.8">VIC-V10</text>
<text x="145.8" y="134.8">U9J</text>
<text x="40.2" y="143.7">C177</text>
<text x="49.1" y="143.7">C178</text>
<text x="58" y="143.7">C179</text>
<text x="66.8" y="143.7">C180</text>
<text x="75.7" y="143.7">C181</text>
<text x="40.2" y="145.8">10uF</text>
<text x="49.1" y="145.8">1uF</text>
<text x="58" y="145.8">100nF</text>
<text x="66.8" y="145.8">100nF</text>
<text x="75.7" y="145.8">100nF</text>
<text x="40.2" y="168.6">C182</text>
<text x="40.2" y="170.7">1uF</text>
<text x="49.1" y="168.6">C183</text>
<text x="49.1" y="170.7">100nF</text>
<text x="58" y="168.6">C184</text>
<text x="58" y="170.7">100nF</text>
<text x="145.8" y="173.9">VIC-V10</text>
</g>
<g font-size="1.6" fill="#004080">
<text x="88" y="20.3">VDD3318_CHIPLINK_00</text>
<text x="88" y="22.1">VDD3318_CHIPLINK_01</text>
<text x="88" y="23.8">VDD3318_CHIPLINK_02</text>
<text x="88" y="25.6">VDD3318_CHIPLINK_03</text>
<text x="88" y="27.4">VDD3318_CHIPLINK_04</text>
<text x="88" y="32.7">FUNC_SHARE000/X2C_TX_CLK</text>
<text x="136.9" y="32.7">FUNC_SHARE035/X2C_RX_CLK</text>
<text x="88" y="36.3">FUNC_SHARE001/X2C_TX_RST</text>
<text x="88" y="39.8">FUNC_SHARE002/X2C_TX_SEND</text>
<text x="135.5" y="39.8">FUNC_SHARE037/X2C_RX_SEND</text>
<text x="136.8" y="36.3">FUNC_SHARE036/X2C_RX_RST</text>
<text x="88" y="43.4">FUNC_SHARE003/X2C_TX_DATA0</text>
<text x="88" y="45.2">FUNC_SHARE004/X2C_TX_DATA1</text>
<text x="88" y="46.9">FUNC_SHARE005/X2C_TX_DATA2</text>
<text x="134.8" y="43.4">FUNC_SHARE038/X2C_RX_DATA0</text>
<text x="134.8" y="45.2">FUNC_SHARE039/X2C_RX_DATA1</text>
<text x="134.8" y="46.9">FUNC_SHARE040/X2C_RX_DATA2</text>
<text x="88" y="48.7">FUNC_SHARE006/X2C_TX_DATA3</text>
<text x="88" y="50.5">FUNC_SHARE007/X2C_TX_DATA4</text>
<text x="88" y="52.3">FUNC_SHARE008/X2C_TX_DATA5</text>
<text x="134.8" y="48.7">FUNC_SHARE041/X2C_RX_DATA3</text>
<text x="134.8" y="50.5">FUNC_SHARE042/X2C_RX_DATA4</text>
<text x="134.8" y="52.3">FUNC_SHARE043/X2C_RX_DATA5</text>
<text x="88" y="54.1">FUNC_SHARE009/X2C_TX_DATA6</text>
<text x="88" y="55.8">FUNC_SHARE010/X2C_TX_DATA7</text>
<text x="88" y="57.6">FUNC_SHARE011/X2C_TX_DATA8</text>
<text x="88" y="59.4">FUNC_SHARE012/X2C_TX_DATA9</text>
<text x="134.8" y="54.1">FUNC_SHARE044/X2C_RX_DATA6</text>
<text x="134.8" y="55.8">FUNC_SHARE045/X2C_RX_DATA7</text>
<text x="134.8" y="57.6">FUNC_SHARE046/X2C_RX_DATA8</text>
<text x="134.8" y="59.4">FUNC_SHARE047/X2C_RX_DATA9</text>
<text x="88" y="61.2">FUNC_SHARE013/X2C_TX_DATA10</text>
<text x="88" y="63">FUNC_SHARE014/X2C_TX_DATA11</text>
<text x="88" y="64.7">FUNC_SHARE015/X2C_TX_DATA12</text>
<text x="133.9" y="61.2">FUNC_SHARE048/X2C_RX_DATA10</text>
<text x="133.9" y="63">FUNC_SHARE049/X2C_RX_DATA11</text>
<text x="133.9" y="64.7">FUNC_SHARE050/X2C_RX_DATA12</text>
<text x="88" y="66.5">FUNC_SHARE016/X2C_TX_DATA13</text>
<text x="88" y="68.3">FUNC_SHARE017/X2C_TX_DATA14</text>
<text x="88" y="70.1">FUNC_SHARE018/X2C_TX_DATA15</text>
<text x="133.9" y="66.5">FUNC_SHARE051/X2C_RX_DATA13</text>
<text x="133.9" y="68.3">FUNC_SHARE052/X2C_RX_DATA14</text>
<text x="133.9" y="70.1">FUNC_SHARE053/X2C_RX_DATA15</text>
<text x="88" y="73.6">FUNC_SHARE019/X2C_TX_DATA16</text>
<text x="88" y="75.4">FUNC_SHARE020/X2C_TX_DATA17</text>
<text x="88" y="77.2">FUNC_SHARE021/X2C_TX_DATA18</text>
<text x="133.9" y="73.6">FUNC_SHARE054/X2C_RX_DATA16</text>
<text x="133.9" y="75.4">FUNC_SHARE055/X2C_RX_DATA17</text>
<text x="133.9" y="77.2">FUNC_SHARE056/X2C_RX_DATA18</text>
<text x="88" y="79">FUNC_SHARE022/X2C_TX_DATA19</text>
<text x="88" y="80.7">FUNC_SHARE023/X2C_TX_DATA20</text>
<text x="88" y="82.5">FUNC_SHARE024/X2C_TX_DATA21</text>
<text x="133.9" y="79">FUNC_SHARE057/X2C_RX_DATA19</text>
<text x="133.9" y="80.7">FUNC_SHARE058/X2C_RX_DATA20</text>
<text x="133.9" y="82.5">FUNC_SHARE059/X2C_RX_DATA21</text>
<text x="88" y="84.3">FUNC_SHARE025/X2C_TX_DATA22</text>
<text x="88" y="86.1">FUNC_SHARE026/X2C_TX_DATA23</text>
<text x="88" y="87.8">FUNC_SHARE027/X2C_TX_DATA24</text>
<text x="88" y="89.6">FUNC_SHARE028/X2C_TX_DATA25</text>
<text x="133.9" y="84.3">FUNC_SHARE060/X2C_RX_DATA22</text>
<text x="133.9" y="86.1">FUNC_SHARE061/X2C_RX_DATA23</text>
<text x="133.9" y="87.8">FUNC_SHARE062/X2C_RX_DATA24</text>
<text x="133.9" y="89.6">FUNC_SHARE063/X2C_RX_DATA25</text>
<text x="88" y="91.4">FUNC_SHARE029/X2C_TX_DATA26</text>
<text x="88" y="93.2">FUNC_SHARE030/X2C_TX_DATA27</text>
<text x="88" y="95">FUNC_SHARE031/X2C_TX_DATA28</text>
<text x="133.9" y="91.4">FUNC_SHARE064/X2C_RX_DATA26</text>
<text x="133.9" y="93.2">FUNC_SHARE065/X2C_RX_DATA27</text>
<text x="133.9" y="95">FUNC_SHARE066/X2C_RX_DATA28</text>
<text x="88" y="96.7">FUNC_SHARE032/X2C_TX_DATA29</text>
<text x="88" y="98.5">FUNC_SHARE033/X2C_TX_DATA30</text>
<text x="88" y="100.3">FUNC_SHARE034/X2C_TX_DATA31</text>
<text x="133.9" y="96.7">FUNC_SHARE067/X2C_RX_DATA29</text>
<text x="133.9" y="98.5">FUNC_SHARE068/X2C_RX_DATA30</text>
<text x="133.9" y="100.3">FUNC_SHARE069/X2C_RX_DATA31</text>
<text x="123.6" y="137.6">VDD3318_SENSOR_00</text>
<text x="153" y="137.6">FUNC_SHARE098/CM_CLK</text>
<text x="123.6" y="139.4">VDD3318_SENSOR_01</text>
<text x="150.7" y="141.2">FUNC_SHARE099/CM_VSYNC</text>
<text x="150.6" y="144.7">FUNC_SHARE100/CM_HSYNC</text>
<text x="151" y="148.3">FUNC_SHARE101/CM_DATA0</text>
<text x="151" y="150.1">FUNC_SHARE102/CM_DATA1</text>
<text x="151" y="151.9">FUNC_SHARE103/CM_DATA2</text>
<text x="151" y="153.6">FUNC_SHARE104/CM_DATA3</text>
<text x="151" y="155.4">FUNC_SHARE105/CM_DATA4</text>
<text x="151" y="157.2">FUNC_SHARE106/CM_DATA5</text>
<text x="151" y="159">FUNC_SHARE107/CM_DATA6</text>
<text x="151" y="160.7">FUNC_SHARE108/CM_DATA7</text>
<text x="150.1" y="166.1">FUNC_SHARE111/CM_DATA10</text>
<text x="150.1" y="167.9">FUNC_SHARE112/CM_DATA11</text>
<text x="151" y="162.5">FUNC_SHARE109/CM_DATA8</text>
<text x="151" y="164.3">FUNC_SHARE110/CM_DATA9</text>
<text x="150.1" y="169.6">FUNC_SHARE113/CM_DATA12</text>
<text x="150.1" y="171.4">FUNC_SHARE114/CM_DATA13</text>
</g>
<g font-size="1.6" fill="#800000">
<text x="202.7" y="24.6">1%</text>
<text x="202.7" y="26.3">R0201</text>
<text x="209.8" y="24.6">1%</text>
<text x="209.8" y="26.3">R0201</text>
<text x="216.9" y="24.6">1%</text>
<text x="216.9" y="26.3">R0201</text>
<text x="224" y="24.6">1%</text>
<text x="224" y="26.3">R0201</text>
<text x="65.8" y="97.4">R0201</text>
<text x="78.2" y="97.4">5%</text>
<text x="40.2" y="147.8">C0402</text>
<text x="49.1" y="147.8">C0201</text>
<text x="58" y="147.8">C0201</text>
<text x="66.8" y="147.8">C0201</text>
<text x="75.7" y="147.8">C0201</text>
<text x="40.2" y="150.1">6.3V</text>
<text x="49.1" y="150.1">10V</text>
<text x="58" y="150.1">10V</text>
<text x="66.8" y="150.1">10V</text>
<text x="75.7" y="150.1">10V</text>
<text x="40.2" y="172.7">C0201</text>
<text x="49.1" y="172.7">C0201</text>
<text x="58" y="172.7">C0201</text>
<text x="40.2" y="175">10V</text>
<text x="49.1" y="175">10V</text>
<text x="58" y="175">10V</text>
</g>
<g font-size="1.6" fill="#f00">
<text x="36.3" y="32.4">[21]</text>
<text x="36.3" y="35.9">[21]</text>
<text x="42.7" y="32.4">GPIO0</text>
<text x="42.7" y="35.9">GPIO1</text>
<text x="237" y="32.6">GPIO35_BT_RSTN</text>
<text x="258.2" y="32.6">[19]</text>
<text x="36.3" y="39.5">[21]</text>
<text x="42.7" y="39.5">GPIO2</text>
<text x="237" y="36.1">GPIO36_WIFI_SDIO1_D0</text>
<text x="237" y="39.5">GPIO37_WIFI_EN</text>
<text x="258.2" y="36.1">[19]</text>
<text x="258.2" y="39.5">[19]</text>
<text x="36.3" y="43.1">[21]</text>
<text x="36.3" y="44.8">[21]</text>
<text x="36.3" y="46.6">[21]</text>
<text x="42.7" y="43.1">GPIO3</text>
<text x="42.7" y="44.8">GPIO4</text>
<text x="42.7" y="46.6">GPIO5</text>
<text x="237" y="43.2">GPIO38_BT_WAKE</text>
<text x="237" y="45">GPIO39_BT_UART_CTS</text>
<text x="237" y="46.8">GPIO40_BT_UART_RXD</text>
<text x="258.2" y="43.2">[19]</text>
<text x="258.2" y="45">[19]</text>
<text x="258.2" y="46.8">[19]</text>
<text x="36.3" y="48.4">[21]</text>
<text x="36.3" y="50.2">[21]</text>
<text x="36.3" y="51.9">[21]</text>
<text x="36.3" y="53.7">[21]</text>
<text x="42.7" y="48.4">GPIO6</text>
<text x="42.7" y="50.2">GPIO7</text>
<text x="42.7" y="51.9">GPIO8</text>
<text x="42.7" y="53.7">GPIO9</text>
<text x="237" y="48.6">GPIO41_BT_UART_TXD</text>
<text x="237" y="50.3">GPIO42_BT_UART_RTS</text>
<text x="237" y="52.1">GPIO43_LED</text>
<text x="237" y="53.9">GPIO44</text>
<text x="258.2" y="48.6">[19]</text>
<text x="258.2" y="50.3">[19]</text>
<text x="258.2" y="52.1">[21]</text>
<text x="258.2" y="53.9">[21]</text>
<text x="36.3" y="55.5">[21]</text>
<text x="36.3" y="57.3">[21]</text>
<text x="36.3" y="59.1">[21]</text>
<text x="42.7" y="55.5">GPIO10</text>
<text x="42.7" y="57.3">GPIO11</text>
<text x="42.7" y="59.1">GPIO12</text>
<text x="237" y="55.7">GPIO45</text>
<text x="237" y="57.4">GPIO46</text>
<text x="237" y="59.2">GPIO47</text>
<text x="258.2" y="55.7">[21]</text>
<text x="258.2" y="57.4">[21]</text>
<text x="258.2" y="59.2">[21]</text>
<text x="36.3" y="62.6">[21]</text>
<text x="36.3" y="60.8">[21]</text>
<text x="36.3" y="64.4">[21]</text>
<text x="42.7" y="62.6">GPIO14</text>
<text x="42.7" y="60.8">GPIO13</text>
<text x="42.7" y="64.4">GPIO15</text>
<text x="237" y="61">GPIO48</text>
<text x="237" y="62.8">GPIO49_SD_SDIO0_D0</text>
<text x="237" y="64.6">GPIO50_SD_SDIO0_D1</text>
<text x="258.2" y="61">[21]</text>
<text x="258.2" y="62.8">[12]</text>
<text x="258.2" y="64.6">[12]</text>
<text x="36.3" y="66.2">[21]</text>
<text x="36.3" y="69.7">[21]</text>
<text x="36.3" y="67.9">[21]</text>
<text x="42.7" y="66.2">GPIO16</text>
<text x="42.7" y="69.7">GPIO18</text>
<text x="42.7" y="67.9">GPIO17</text>
<text x="237" y="66.3">GPIO51_SD_SDIO0_D2</text>
<text x="237" y="68.1">GPIO52_SD_SDIO0_D3</text>
<text x="237" y="69.9">GPIO53_SD_SDIO0_CMD</text>
<text x="258.2" y="66.3">[12]</text>
<text x="258.2" y="68.1">[12]</text>
<text x="258.2" y="69.9">[12]</text>
<text x="36.3" y="73.3">[21]</text>
<text x="36.3" y="75.1">[21]</text>
<text x="36.3" y="76.8">[21]</text>
<text x="42.7" y="73.3">GPIO19</text>
<text x="42.7" y="75.1">GPIO20</text>
<text x="42.7" y="76.8">GPIO21</text>
<text x="237" y="75.2">GPIO55_SD_SDIO_CD</text>
<text x="237" y="77">GPIO56_VDD2PEN</text>
<text x="237" y="73.4">GPIO54_SD_SDIO0_CLK</text>
<text x="258.2" y="75.2">[12]</text>
<text x="258.2" y="77">[4]</text>
<text x="258.2" y="73.4">[12]</text>
<text x="36.3" y="82.2">[17]</text>
<text x="36.3" y="78.6">[21]</text>
<text x="36.3" y="83.9">[18]</text>
<text x="36.3" y="80.4">[17]</text>
<text x="42.7" y="82.2">GPIO24_DAC_PWMR</text>
<text x="42.7" y="78.6">GPIO22</text>
<text x="42.7" y="83.9">GPIO25_HDMI_12MHZ</text>
<text x="42.7" y="80.4">GPIO23_DAC_PWML</text>
<text x="237" y="82.2">GPIO59_I2C2_SDA</text>
<text x="237" y="83.9">GPIO60_I2C2_SCL</text>
<text x="237" y="78.6">GPIO57_CSI1_PWDN</text>
<text x="237" y="80.4">GPIO58_CSI0_PWDN</text>
<text x="258.2" y="82.2">[16,17]</text>
<text x="258.2" y="83.9">[16,17]</text>
<text x="258.2" y="78.6">[16]</text>
<text x="258.2" y="80.4">[16]</text>
<text x="36.3" y="85.7">[18]</text>
<text x="36.3" y="87.5">[18]</text>
<text x="36.3" y="89.3">[18]</text>
<text x="42.7" y="85.7">GPIO26_HDMI_BCLK</text>
<text x="42.7" y="87.5">GPIO27_HDMI_I2S_LRCLK</text>
<text x="42.7" y="89.3">GPIO28_HDMI_I2S_TX0</text>
<text x="236.5" y="89.4">GPIO63_FC_RST</text>
<text x="237" y="85.7">GPIO61_I2C0_SDA</text>
<text x="237" y="87.5">GPIO62_I2C0_SCL</text>
<text x="251.9" y="89.4">[7]</text>
<text x="258.2" y="85.7">[4,16,18]</text>
<text x="258.2" y="87.5">[4,16,18]</text>
<text x="36.3" y="91.1">[19]</text>
<text x="36.3" y="92.8">[19]</text>
<text x="36.3" y="94.6">[19]</text>
<text x="42.7" y="91.1">GPIO29_WIFI_SDIO1_CMD</text>
<text x="42.7" y="92.8">GPIO30_WIFI_SDIO1_D1</text>
<text x="42.7" y="94.6">GPIO31_WIFI_SDIO1_D3</text>
<text x="36.3" y="96.4">[18]</text>
<text x="36.3" y="98.2">[19]</text>
<text x="36.3" y="99.9">[19]</text>
<text x="42.7" y="96.4">GPIO32_HDMI_INT</text>
<text x="42.7" y="98.2">GPIO33_WIFI_SDIO1_CLK</text>
<text x="42.7" y="99.9">GPIO34_WIFI_SDIO1_D2</text>
</g>
<g font-size="1.3">
<text x="30.8" y="1.3">5</text>
<text x="88.8" y="1.3">4</text>
<text x="146.9" y="1.3">3</text>
<text x="205" y="1.3">2</text>
<text x="263.1" y="1.3">1</text>
<text x=".5" y="28.4">D</text>
<text x="292.6" y="28.4">D</text>
<text x=".5" y="79.5">C</text>
<text x="292.6" y="79.5">C</text>
<text x=".5" y="130.6">B</text>
<text x="292.6" y="130.6">B</text>
<text x=".5" y="181.7">A</text>
<text x="292.6" y="181.7">A</text>
<text x="30.8" y="207.4">5</text>
<text x="88.8" y="207.4">4</text>
<text x="146.9" y="207.4">3</text>
<text x="205" y="207.4">2</text>
<text x="263.1" y="207.4">1</text>
</g>
</svg>
